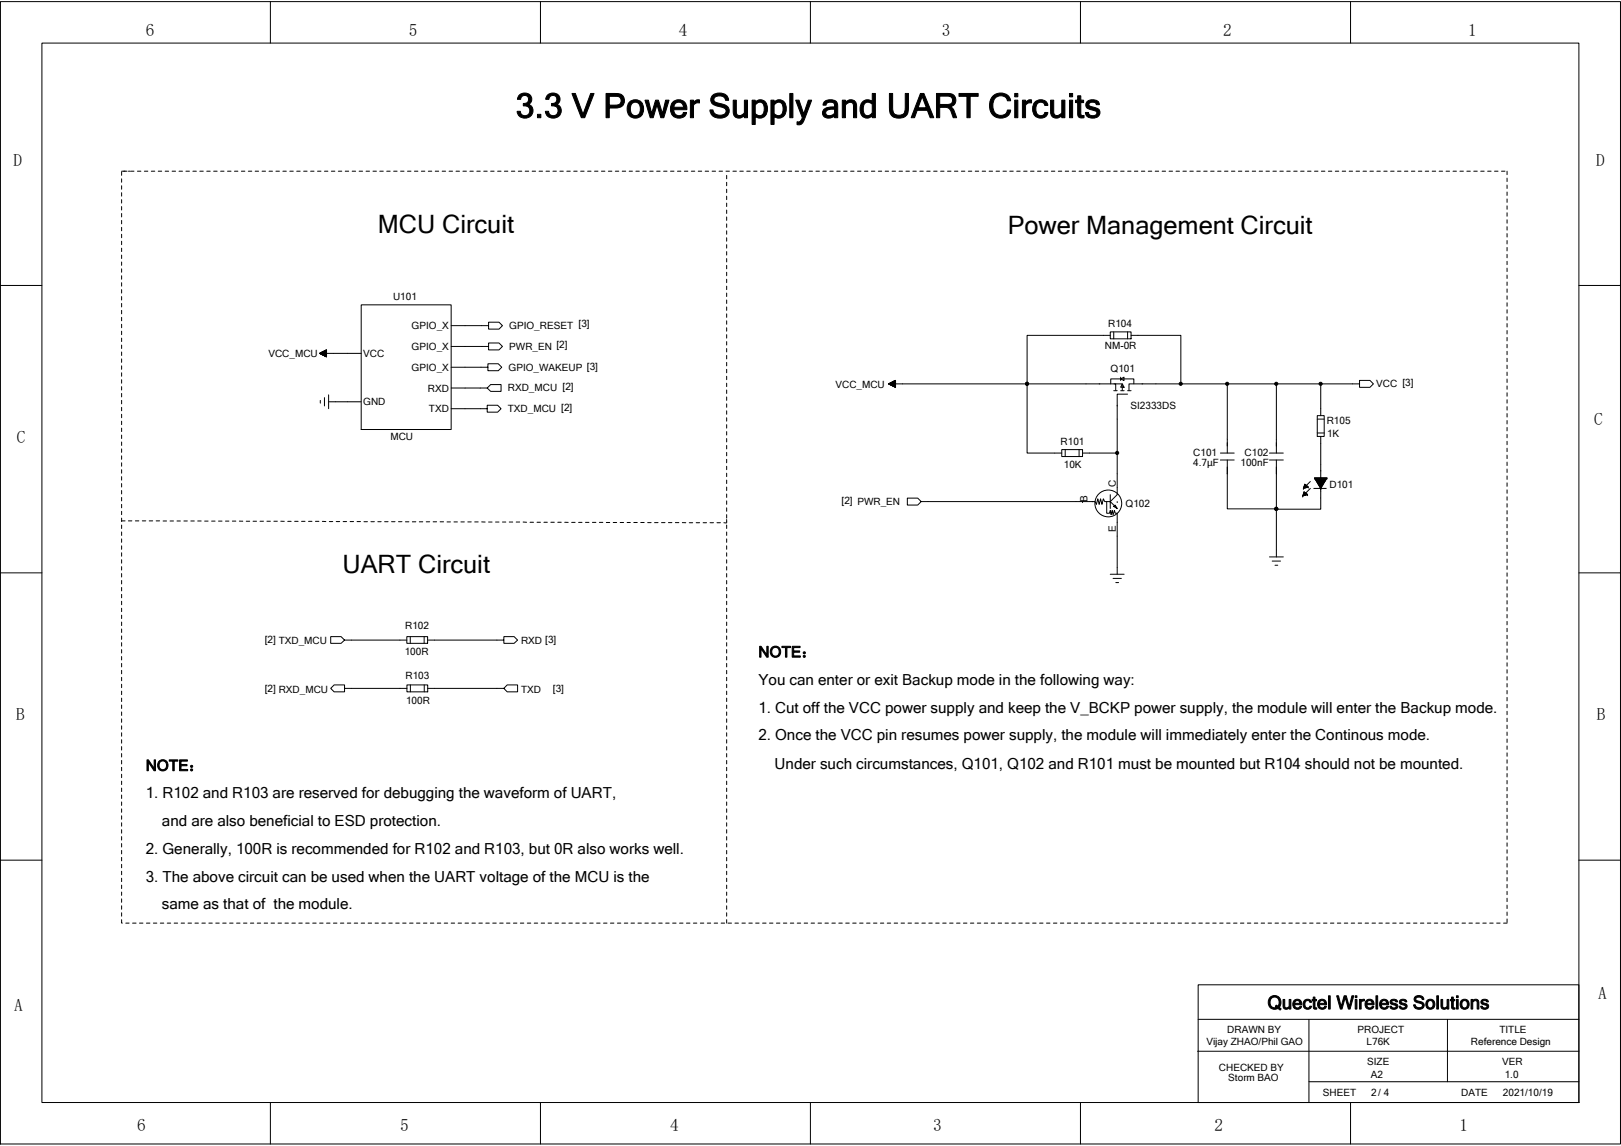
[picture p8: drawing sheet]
<svg xmlns="http://www.w3.org/2000/svg" width="297mm" height="210mm" viewBox="0 0 297 210" stroke-linecap="round" stroke-linejoin="round" font-family="sans-serif">
<g fill="none" stroke="#000" stroke-width=".18">
<path d="M.1 .3h296.8v209.3h-296.8zM7.7 7.9h281.6v194.1h-281.6zM49.5 .3v7.6M99 .3v7.6M148.5 .3v7.6M198 .3v7.6M247.5 .3v7.6M22.3 31.4h1M22.3 31.5v.6M22.3 32.8v.6M22.3 34v.7M22.3 35.3v.6"/>
<path d="M22.3 36.6v.6M22.3 37.8v.7M22.3 39.1v.7M23.5 31.4h.3M23.9 31.4h.7M25.2 31.4h.6M26.5 31.4h.6M27.7 31.4h.7M29 31.4h.6M30.3 31.4h.6M31.5 31.4h.7M32.8 31.4h.6"/>
<path d="M34.1 31.4h.6M35.3 31.4h.7M36.6 31.4h.7M37.9 31.4h.6M39.2 31.4h.6M40.4 31.4h.7M41.7 31.4h.6M43 31.4h.6M44.2 31.4h.7M45.5 31.4h.6M46.8 31.4h.6M48 31.4h.7"/>
<path d="M49.3 31.4h.6M50.6 31.4h.6M51.8 31.4h.7M53.1 31.4h.6M54.4 31.4h.6M55.6 31.4h.7M56.9 31.4h.6M58.2 31.4h.6M59.5 31.4h.6M60.7 31.4h.7M62 31.4h.6M63.3 31.4h.6"/>
<path d="M64.5 31.4h.7M65.8 31.4h.6M67.1 31.4h.6M68.3 31.4h.7M69.6 31.4h.6M70.9 31.4h.6M72.1 31.4h.7M73.4 31.4h.6M74.7 31.4h.6M75.9 31.4h.7M77.2 31.4h.6M78.5 31.4h.6"/>
<path d="M79.8 31.4h.6M81 31.4h.7M82.3 31.4h.6M83.6 31.4h.6M84.8 31.4h.7M86.1 31.4h.6M87.4 31.4h.6M88.6 31.4h.7M89.9 31.4h.6M91.2 31.4h.6M92.4 31.4h.7M93.7 31.4h.6"/>
<path d="M95 31.4h.6M96.2 31.4h.7M97.5 31.4h.6M98.8 31.4h.6M100.1 31.4h.6M101.3 31.4h.7M102.6 31.4h.6M103.9 31.4h.6M105.1 31.4h.7M106.4 31.4h.6M107.7 31.4h.6M108.9 31.4h.7"/>
<path d="M110.2 31.4h.6M111.5 31.4h.6M112.8 31.4h.6M114 31.4h.7M115.3 31.4h.6M116.5 31.4h.7M117.8 31.4h.6M119.1 31.4h.6M120.3 31.4h.7M121.6 31.4h.6M122.9 31.4h.6M124.1 31.4h.7"/>
<path d="M125.4 31.4h.6M126.7 31.4h.6M127.9 31.4h.7M129.2 31.4h.7M130.5 31.4h.6M131.8 31.4h.6M133 31.4h.7M133.2 32.1v.7M133.2 33.4v.6M133.2 34.7v.6M133.2 35.9v.7M133.2 37.2v.6"/>
<path d="M133.2 38.5v.6M133.2 39.8v.6M134.3 31.4h.6M135.6 31.4h.6M136.8 31.4h.7M138.1 31.4h.6M139.4 31.4h.6M140.6 31.4h.7M141.9 31.4h.6M143.2 31.4h.6M144.4 31.4h.7M145.7 31.4h.6"/>
<path d="M147 31.4h.6M148.2 31.4h.7M149.5 31.4h.7M150.8 31.4h.6M152.1 31.4h.6M153.3 31.4h.7M154.6 31.4h.6M155.9 31.4h.6M157.1 31.4h.7M158.4 31.4h.6M159.7 31.4h.6M160.9 31.4h.7"/>
<path d="M162.2 31.4h.6M163.5 31.4h.6M164.7 31.4h.7M166 31.4h.6M167.3 31.4h.6M168.5 31.4h.7M169.8 31.4h.7M171.1 31.4h.6M172.4 31.4h.6M173.6 31.4h.7M174.9 31.4h.6M176.2 31.4h.6"/>
<path d="M177.4 31.4h.7M178.7 31.4h.6M180 31.4h.6M181.2 31.4h.7M182.5 31.4h.7M183.8 31.4h.6M185 31.4h.7M186.3 31.4h.6M187.6 31.4h.6M188.8 31.4h.7M190.1 31.4h.7M191.4 31.4h.6"/>
<path d="M192.7 31.4h.6M193.9 31.4h.7M195.2 31.4h.6M196.5 31.4h.6M197.7 31.4h.7M199 31.4h.6M200.3 31.4h.6M201.5 31.4h.7M202.8 31.4h.7M204.1 31.4h.6M205.4 31.4h.6M206.6 31.4h.7"/>
<path d="M207.9 31.4h.6M209.1 31.4h.7M210.4 31.4h.6M211.7 31.4h.6M213 31.4h.6M214.2 31.4h.7M215.5 31.4h.6M216.8 31.4h.6M218 31.4h.7M219.3 31.4h.6M220.6 31.4h.6M221.8 31.4h.7"/>
<path d="M223.1 31.4h.6M224.4 31.4h.6M225.7 31.4h.6M226.9 31.4h.7M228.2 31.4h.6M229.5 31.4h.6M230.7 31.4h.6M232 31.4h.6M233.3 31.4h.6M234.5 31.4h.7M235.8 31.4h.6M237.1 31.4h.6"/>
<path d="M238.3 31.4h.7M239.6 31.4h.6M240.9 31.4h.6M242.1 31.4h.7M243.4 31.4h.6M244.7 31.4h.6M246 31.4h.6M247.2 31.4h.7M248.5 31.4h.6M249.8 31.4h.6M251 31.4h.7M252.3 31.4h.6"/>
<path d="M253.6 31.4h.6M254.8 31.4h.7M256.1 31.4h.6M257.4 31.4h.6M258.6 31.4h.7M259.9 31.4h.6M261.2 31.4h.6M262.4 31.4h.7M263.7 31.4h.6M265 31.4h.6M266.3 31.4h.6M267.5 31.4h.7"/>
<path d="M268.8 31.4h.6M270.1 31.4h.6M271.3 31.4h.7M272.6 31.4h.6M273.9 31.4h.6M275.1 31.4h.7M276.2 31.4v.6M276.2 32.6v.7M276.2 33.9v.6M276.2 35.2v.6M276.2 36.4v.7M276.2 37.7v.7"/>
<path d="M276.2 39v.6M.1 52.3h7.6M22.3 55.6v.6M22.3 56.9v.6M22.3 58.1v.7M22.3 59.4v.6M22.3 40.4v.6M22.3 41.7v.6M22.3 42.9v.7M22.3 44.2v.6M22.3 45.5v.6M22.3 46.7v.7"/>
<path d="M22.3 48v.6M22.3 49.3v.6M22.3 50.5v.7M22.3 51.8v.6M22.3 53.1v.6M22.3 54.3v.7M66.2 55.9h16.5v22.8h-16.5zM82.7 59.7h6.8v-.7h1.9l.7 .7-.7 .6h-1.9v-.6M133.2 41v.7M133.2 42.3v.6M133.2 43.6v.6M133.2 44.8v.7"/>
<path d="M133.2 46.1v.6M133.2 47.4v.6M133.2 48.6v.7M133.2 49.9v.6M133.2 51.2v.6M133.2 52.4v.7M133.2 53.7v.6M133.2 55v.6M133.2 56.2v.7M133.2 57.5v.6M133.2 58.8v.6M276.2 40.3v.6"/>
<path d="M276.2 41.5v.7M276.2 42.8v.6M276.2 44.1v.6M276.2 45.3v.7M276.2 46.6v.6M276.2 47.9v.6M276.2 49.1v.7M276.2 50.4v.6M276.2 51.7v.6M276.2 52.9v.7M276.2 54.2v.6M276.2 55.5v.6"/>
<path d="M276.2 56.7v.7M276.2 58v.7M276.2 59.3v.6M289.3 52.3h7.6M22.3 60.7v.6M22.3 62v.6M22.3 63.2v.7M22.3 64.5v.6M22.3 65.8v.6M22.3 67v.7M22.3 68.3v.6M22.3 69.6v.6"/>
<path d="M22.3 70.8v.7M22.3 72.1v.6M22.3 73.4v.6M22.3 74.6v.7M22.3 75.9v.6M22.3 77.2v.6M22.3 78.4v.7M22.3 79.7v.6M58.6 64.7l1.2 .1M58.6 64.7v.1M58.7 73.4v.5M58.7 64.6v.3h1.1"/>
<path d="M58.8 64.6v.3h1M58.9 64.6h.9M58.9 64.6v.3M58.9 65h.9M59 64.5v.5M59.1 64.5v.5M59.1 65h.7M59.2 64.5v.5M59.2 64.5h.6M59.2 64.4v.7M59.2 64.4v.7h.6M59.3 64.4h.5"/>
<path d="M59.3 64.3v.9h.5M59.4 64.3h.4M59.4 64.3v.9M59.5 72.9v1.5M59.5 64.3v.9M59.6 64.2v1.1M59.7 64.2v1.1h.1M59.7 64.2h.1M59.7 64.2v1.1M59.8 64.1v1.3v-1.3M59.8 64.7h-1.1v.1M59.8 64.6h-1v.3"/>
<path d="M59.8 64.5h-.8l-.1 .5M59.8 64.5h-.7l-.1 .5h.8M59.8 64.3h-.3v.9l.3 .1M59.8 64.2h-.2v1.1M60.2 72.3v2.6M60.2 73.6h6M66.2 64.7h-7.6l1.2 .7v-1.3l-1.2 .6h1.2M82.7 63.5h6.8v-.7h1.9l.7 .7-.7 .6h-1.9v-.6M82.7 74.9h6.6v-.6h1.9l.6 .6-.6 .6h-1.9v-.6M82.7 67.3h6.7v-.6h1.9l.6 .6-.6 .6h-1.9v-.6M89.3 71.1l.6-.6h1.9v1.2h-1.9l-.6-.6h-6.6M133.2 60v.7"/>
<path d="M133.2 61.3v.7M133.2 62.6v.6M133.2 63.9v.6M133.2 65.1v.7M133.2 66.4v.6M133.2 67.7v.6M133.2 68.9v.7M133.2 70.2v.6M133.2 71.5v.6M133.2 72.7v.7M133.2 74v.6M133.2 75.3v.6"/>
<path d="M133.2 76.5v.7M133.2 77.8v.6M133.2 79.1v.6M162.9 70.3v.1M162.9 70.3l1.2 .1M163 70.4h1.1M163.1 70.2v.3h1M163.1 70.2h1M163.2 70.2v.3M163.2 70.5h.9M163.3 70.1v.5M163.3 70.1v.5h.8"/>
<path d="M163.3 70.1h.8M163.4 70.1v.5M163.4 70v.6h.7M163.4 70h.7M163.5 70v.7M163.6 70v.7M163.7 69.9v.9M163.8 69.9v.9M163.8 69.8v1M163.9 69.8v1.1h.2M164 69.8h.1M164 69.7v1.2"/>
<path d="M164.1 69.7l-.1 1.3zM164.1 69.8h-.3l.1 1.1M164.1 69.9h-.4v.9h.4M164.1 69.9h-.5v.8h.5M164.1 70h-.6v.7h.6M164.1 70.1h-.9v.4M164.1 70.2h-1.1v.2M164.1 70.3h-1.2l.1 .1M188.2 70.3v12.7h6.4M188.2 70.3h-25.4l1.3 .7v-1.3l-1.3 .6h1.3M188.2 70.3h13.3M201.4 70.3h3v1.2"/>
<path d="M203.5 61.4h-15.3v8.9M203.5 60.8h3.8v1.3h-3.8zM203.5 70.3v-.9h4.3v.9M204.1 60.8v1.3M204.1 71.6h.6M204.1 70.3h1.6v1.2M204.7 74.3v8.7h-6.3M205.4 69.4l.6-.3v.6zM205.4 69.1v.6M205.4 71.6h.6M206 71h-.6l.3-.7 .3 .7M206.6 72.2h-1.9v2.2"/>
<path d="M206.6 71.6h.7M206.6 60.8v1.3M207.3 61.4h9.1v8.9M209.4 70.3h-2.5v1.2M224.9 70.3v12.7M233.9 70.3h8.1v5.9M233.9 70.3h-24.6M233.9 70.3v10.2M241.4 76.2h1.3v3.8h-1.3zM241.4 79.3h1.3M241.4 76.8h1.3M242 80v13.3l-8.1-.1v8.8"/>
<path d="M242 70.3h7.1v-.6h1.9l.7 .6-.7 .7h-1.9v-.7M276.2 60.6v.6M276.2 61.8v.7M276.2 63.1v.6M276.2 64.4v.6M276.2 65.6v.7M276.2 66.9v.6M276.2 68.2v.6M276.2 69.4v.7M276.2 70.7v.6M276.2 72v.6M276.2 73.2v.7"/>
<path d="M276.2 74.5v.6M276.2 75.8v.6M276.2 77v.7M276.2 78.3v.7M276.2 79.6v.6M22.3 81v.6M22.3 82.3v.6M22.3 83.5v.7M22.3 84.8v.6M22.3 86.1v.6M22.3 87.3v.7M22.3 88.6v.6"/>
<path d="M22.3 89.9v.6M22.3 91.1v.7M22.3 92.4v.6M22.3 93.7v.6M22.3 94.9v.7M22.3 96.2v.6M22.3 97.5v.6M22.3 98.7v.7M22.3 95.4h.6M23.5 95.4h.7M24.8 95.4h.6M26.1 95.4h.6"/>
<path d="M27.3 95.4h.7M28.6 95.4h.6M29.9 95.5h.6M31.2 95.5h.6M32.4 95.5h.7M33.7 95.5h.6M35 95.5h.6M36.2 95.5h.7M37.5 95.5h.6M38.8 95.5h.6M40 95.5h.7M41.3 95.5h.6"/>
<path d="M42.6 95.5h.6M43.9 95.5h.6M45.1 95.5h.7M46.4 95.5h.6M47.6 95.5h.7M48.9 95.5h.6M50.2 95.5h.6M51.5 95.5h.6M52.7 95.5h.7M54 95.5h.6M55.3 95.5h.6M56.5 95.5h.7"/>
<path d="M57.8 95.5h.6M59.1 95.5l.6 .1M60.3 95.6h.7M61.6 95.6h.6M62.9 95.6h.6M64.2 95.6h.6M65.4 95.6h.7M66.7 95.6h.6M68 95.6h.6M69.2 95.6h.6M70.5 95.6h.6M71.8 95.6h.6"/>
<path d="M73 95.6h.7M74.3 95.6h.6M75.6 95.6h.6M76.8 95.6h.7M78.1 95.6h.6M79.4 95.6h.6M80.6 95.6h.7M81.9 95.6h.6M83.2 95.6h.6M84.5 95.6h.6M85.7 95.6h.7M87 95.6h.6"/>
<path d="M88.3 95.6l.6 .1M89.5 95.7h.7M90.8 95.7h.6M92.1 95.7h.6M93.3 95.7h.7M94.6 95.7h.6M95.9 95.7h.6M97.1 95.7h.7M98.4 95.7h.6M99.7 95.7h.6M100.9 95.7h.7M102.2 95.7h.6"/>
<path d="M103.5 95.7h.6M104.8 95.7h.6M106 95.7h.7M107.3 95.7h.6M108.6 95.7h.6M109.8 95.7h.7M111.1 95.7h.6M112.4 95.7h.6M113.6 95.7h.7M114.9 95.7h.6M116.1 95.7h.7M117.4 95.7h.6"/>
<path d="M118.7 95.8h.6M119.9 95.8h.7M121.2 95.8h.7M122.5 95.8h.6M123.8 95.8h.6M125 95.8h.7M126.3 95.8h.6M127.6 95.8h.6M128.8 95.8h.7M130.1 95.8h.6M131.4 95.8h.6M132.6 95.8h.4"/>
<path d="M133.2 80.3v.7M133.2 81.6v.7M133.2 82.9v.6M133.2 84.2v.6M133.2 85.4v.7M133.2 86.7v.6M133.2 88v.6M133.2 89.2v.7M133.2 90.5v.6M133.2 91.8v.6M133.2 93v.7M133.2 94.3v.6"/>
<path d="M133.2 95.2v.6M133.2 96.2v.6M133.2 97.5v.6M133.2 98.7v.7M194.6 82.4h3.8v1.3h-3.8zM195.2 82.4v1.3M197.1 89.4h.1M197.7 82.4v1.3M198.4 91.9h.1M200.1 91.9h.6l.2 .5 .3-1 .2 1 .3-1 .2 1 .3-1 .2 .5h1.1M200.3 91.9h-31.5l-.6 .6h-1.9v-1.2h1.9l.6 .6M202.8 91.9v2.1h.5l.2-.5 .1 .8 .2-.8 .2 .7"/>
<path d="M203.5 91.9l1.2 1.3M203.5 91.9h.1M203.5 90.6v2.6M204.3 92.5l.4 .7-.6-.4zM204.7 91.9h.1M204.7 89.4h.1M204.7 94h-.3l-.2-.5-.2 .8M204.7 94.1v11.1M204.7 83v7.6l-1.2 1.3M223.6 83h2.6M223.6 84.3h2.6M224.9 84.3v8.9h9"/>
<path d="M232.6 83h2.6M232.6 84.3h2.6M233.9 80.5v2.5M233.9 84.3v2.5M233.9 93.2h.1M233.9 86.8v6.4M238.7 90.9h.1M238.8 90.6h.8M238.8 89.5h.1M238.9 90.4h.4M238.9 89.4h.4M238.9 90.3h.2"/>
<path d="M238.9 89.2h.8M239 90.1h.1M239 90.1v.7M239 90.1l.6 .5-.9 .3zM239 89h.4M239.1 88.9h.1M239.1 90.2v.6M239.1 88.7h.1M239.1 88.7v.7M239.2 90.3v.4l-.4 .1M239.2 88.8v.6M239.3 90.4v.3"/>
<path d="M239.3 88.9v.4M239.5 90.7v-.2h-.7v.3M239.5 89v.3M239.6 90.6h.1M239.6 89.3v-.2h-.6v.3M239.7 89.2h.1M240.1 89.5l-1.3 1.3M240.1 88.2l-1.3 1.3 .3-.8 .6 .5-.9 .3M240.7 89.5h2.3M240.9 87.6h.1M240.9 87.6h2.3M240.9 87.7h2.2"/>
<path d="M241 87.6v.2h2M241.1 88h1.8M241.1 87.6v.4M241.2 88.1h1.6M241.3 87.6v.6h1.5v-.6M241.3 88.3h1.4M241.4 87.6v.9M241.4 88.5h1.2M241.5 88.6h1M241.5 87.6v1M241.6 88.7h.9M241.6 87.6v1.3h.8v-1.3"/>
<path d="M241.7 89h.6M241.8 87.6v1.5M241.8 89.1h.4M241.9 87.6v1.7M241.9 89.4h.2M242 87.6h1.2l-1.2 1.9zM242 89.5h.1M242.1 87.6l.1 1.6h-.4M242.3 87.6v1.4M242.5 87.6v1M242.7 87.6v.8M242.9 87.6v.4"/>
<path d="M243 87.6v.2M243.2 87.6h.1M276.2 80.9v.6M276.2 82.1v.7M276.2 83.4v.6M276.2 84.7v.6M276.2 85.9v.7M276.2 87.2v.6M276.2 88.5v.6M276.2 89.7v.7M276.2 91v.7M276.2 92.3v.6"/>
<path d="M276.2 93.6v.6M276.2 94.8v.6M276.2 96.1v.6M276.2 97.3v.7M276.2 98.6v.7M276.2 99.9v.6M.1 105h7.6M22.3 100v.6M22.3 101.3v.6M22.3 102.6v.6M22.3 103.8v.7M22.3 105.1v.6"/>
<path d="M22.3 106.4v.6M22.3 107.6v.7M22.3 108.9v.6M22.3 110.2v.6M22.3 111.4v.7M22.3 112.7v.6M22.3 114v.6M22.3 115.3v.6M22.3 116.5v.7M22.3 117.8v.6M22.3 119v.7M74.5 116.6h3.9v1.3h-3.9z"/>
<path d="M74.5 117.3h-11.4l-.6 .6h-1.9v-1.3h1.9l.6 .7M75.2 116.6v1.3M77.7 116.6v1.3M78.4 117.3h13.9v-.7h1.9l.6 .7-.6 .6h-1.9v-.6M133.2 100v.6M133.2 101.3v.6M133.2 102.6v.6M133.2 103.8v.7M133.2 105.1v.6M133.2 106.4v.6M133.2 107.6v.7M133.2 108.9v.6"/>
<path d="M133.2 110.2v.6M133.2 111.4v.7M133.2 112.7v.6M133.2 114v.6M133.2 115.3v.6M133.2 116.5v.7M133.2 117.8v.6M133.2 119v.7M203.5 105.2h2.5M204 106h1.5M204.5 106.7h.5M232.6 102h2.6"/>
<path d="M233.1 102.8h1.6M233.6 103.6h.5M276.2 101.2v.6M276.2 102.4v.7M276.2 103.7v.6M276.2 105v.6M276.2 106.2v.7M276.2 107.5v.6M276.2 108.8v.6M276.2 110v.7M276.2 111.3v.7M276.2 112.6v.6"/>
<path d="M276.2 113.9v.6M276.2 115.1v.7M276.2 116.4v.6M276.2 117.6v.7M276.2 118.9v.6M289.3 105h7.6M22.3 120.3v.6M22.3 121.6v.6M22.3 122.8v.7M22.3 124.1v.6M22.3 125.4v.6M22.3 126.6v.7"/>
<path d="M22.3 127.9v.6M22.3 129.2v.6M22.3 130.5v.6M22.3 131.7v.7M22.3 133v.6M22.3 134.3v.6M22.3 135.5v.7M22.3 136.8v.6M22.3 138.1v.6M22.3 139.3v.7M74.6 125.5h3.8v1.3h-3.8zM74.6 126.1h-11.5v-.6h-1.9l-.6 .6 .6 .7h1.9v-.7"/>
<path d="M75.2 125.5v1.3M77.7 125.5v1.3M78.4 126.1h13.9l.6 .7h1.9v-1.3h-1.9l-.6 .6M133.2 120.3v.6M133.2 121.6v.6M133.2 122.8v.7M133.2 124.1v.6M133.2 125.4v.6M133.2 126.6v.7M133.2 127.9v.6M133.2 129.2v.6M133.2 130.5v.6"/>
<path d="M133.2 131.7v.7M133.2 133v.6M133.2 134.3v.6M133.2 135.5v.7M133.2 136.8v.6M133.2 138.1v.6M133.2 139.3v.7M276.2 120.2v.6M276.2 121.4v.7M276.2 122.7v.6M276.2 124v.6M276.2 125.2v.7"/>
<path d="M276.2 126.5v.6M276.2 127.8v.6M276.2 129.1v.6M276.2 130.3v.7M276.2 131.6v.6M276.2 132.9v.6M276.2 134.1v.7M276.2 135.4v.6M276.2 136.7v.6M276.2 137.9v.7M276.2 139.2v.6M.1 157.6h7.6"/>
<path d="M22.3 140.6v.6M22.3 141.9v.6M22.3 143.1v.7M22.3 144.4v.6M22.3 145.7v.6M22.3 146.9v.7M22.3 148.2v.6M22.3 149.5v.6M22.3 150.7v.7M22.3 152v.7M22.3 153.3v.6M22.3 154.6v.6"/>
<path d="M22.3 155.8v.7M22.3 157.1v.6M22.3 158.4v.6M22.3 159.6v.7M133.2 140.6v.6M133.2 141.9v.6M133.2 143.1v.7M133.2 144.4v.6M133.2 145.7v.6M133.2 146.9v.7M133.2 148.2v.6M133.2 149.5v.6"/>
<path d="M133.2 150.7v.7M133.2 152v.7M133.2 153.3v.6M133.2 154.6v.6M133.2 155.8v.7M133.2 157.1v.6M133.2 158.4v.6M133.2 159.6v.7M276.2 140.5v.6M276.2 141.7v.7M276.2 143v.6M276.2 144.3v.6"/>
<path d="M276.2 145.5v.7M276.2 146.8v.6M276.2 148.1v.6M276.2 149.4v.6M276.2 150.6v.7M276.2 151.9v.6M276.2 153.2v.6M276.2 154.4v.7M276.2 155.7v.6M276.2 157v.6M276.2 158.2v.7M276.2 159.5v.6"/>
<path d="M289.3 157.6h7.6M22.3 160.9v.6M22.3 162.2v.6M22.3 163.4v.7M22.3 164.7v.6M22.3 166v.6M22.3 167.2v.7M22.3 168.5v.6h.1M23 169.1h.7M24.3 169.1h.6M25.6 169.1h.6M26.8 169.1h.7"/>
<path d="M28.1 169.1h.6M29.4 169.1h.6M30.6 169.1h.7M31.9 169.1h.7M33.2 169.1h.6M34.5 169.1h.6M35.7 169.1h.7M37 169.1h.6M38.3 169.1h.6M39.5 169.1h.7M40.8 169.1h.6M42.1 169.1h.6"/>
<path d="M43.3 169.1h.7M44.6 169.1h.7M45.9 169.1h.6M47.1 169.1h.7M48.4 169.1h.6M49.7 169.1h.6M50.9 169.1h.7M52.2 169.1h.6M53.5 169.1h.6M54.8 169.1h.6M56 169.1h.7M57.3 169.1h.6"/>
<path d="M58.6 169.1h.6M59.8 169.1h.7M61.1 169.1h.6M62.4 169.1h.6M63.6 169.1h.7M64.9 169.1h.6M66.2 169.1h.6M67.5 169.1h.6M68.7 169.1h.6M70 169.1h.6M71.2 169.1h.7M72.5 169.1h.6"/>
<path d="M73.8 169.1h.6M75.1 169.1h.6M76.3 169.1h.7M77.6 169.1h.6M78.9 169.1h.6M80.1 169.1h.7M81.4 169.1h.6M82.7 169.1h.6M83.9 169.1h.7M85.2 169.1h.6M86.5 169.1h.6M87.8 169.1h.6"/>
<path d="M89 169.1h.7M90.3 169.1h.6M91.6 169.1h.6M92.8 169.1h.6M94.1 169.1h.6M95.4 169.1h.6M96.6 169.1h.7M97.9 169.1h.6M99.2 169.1h.6M100.4 169.1h.7M101.7 169.1h.6M103 169.1h.6"/>
<path d="M104.2 169.1h.7M105.5 169.1h.6M106.8 169.1h.6M108.1 169.1h.6M109.3 169.1h.7M110.6 169.1h.6M111.9 169.1h.6M113.1 169.1h.7M114.4 169.1h.6M115.6 169.1h.7M116.9 169.1h.6M118.2 169.1h.6"/>
<path d="M119.4 169.1h.7M120.7 169.1h.6M122 169.1h.6M123.3 169.1h.6M124.5 169.1h.7M125.8 169.1h.6M127.1 169.1h.6M128.3 169.1h.7M129.6 169.1h.6M130.9 169.1h.6M132.1 169.1h.7M133.2 160.9v.6"/>
<path d="M133.2 162.2v.6M133.2 163.4v.7M133.2 164.7v.6M133.2 166v.6M133.2 167.2v.7M133.2 168.5v.6M133.4 169.1h.6M134.7 169.1h.6M136 169.1h.6M137.2 169.1h.7M138.5 169.1h.6M139.7 169.1h.7"/>
<path d="M141 169.1h.6M142.3 169.1h.6M143.5 169.1h.7M144.8 169.1h.7M146.1 169.1h.6M147.4 169.1h.6M148.6 169.1h.7M149.9 169.1h.6M151.2 169.1h.6M152.4 169.1h.7M153.7 169.1h.6M155 169.1h.6"/>
<path d="M156.2 169.1h.7M157.5 169.1h.7M158.8 169.1h.6M160.1 169.1h.6M161.3 169.1h.6M162.6 169.1h.6M163.8 169.1h.7M165.1 169.1h.7M166.4 169.1h.6M167.7 169.1h.6M168.9 169.1h.7M170.2 169.1h.6"/>
<path d="M171.5 169.1h.6M172.7 169.1h.7M174 169.1h.6M175.3 169.1h.6M176.5 169.1h.7M177.8 169.1h.7M179.1 169.1h.6M180.4 169.1h.6M181.6 169.1h.7M182.9 169.1h.6M184.2 169.1h.6M185.4 169.1h.7"/>
<path d="M186.7 169.1h.6M188 169.1h.6M189.2 169.1h.7M190.5 169.1h.6M191.8 169.1h.6M193 169.1h.7M194.3 169.1h.6M195.6 169.1h.6M196.8 169.1h.7M198.1 169.1h.7M199.4 169.1h.6M200.7 169.1h.6"/>
<path d="M201.9 169.1h.7M203.2 169.1h.6M204.5 169.1h.6M205.7 169.1h.7M207 169.1h.6M208.3 169.1h.6M209.5 169.1h.7M210.8 169.1h.6M212.1 169.1h.6M213.3 169.1h.7M214.6 169.1h.6M215.9 169.1h.6"/>
<path d="M217.1 169.1h.7M218.4 169.1h.7M219.7 169.1h.6M221 169.1h.6M222.2 169.1h.7M223.5 169.1h.6M224.8 169.1h.6M226 169.1h.7M227.3 169.1h.6M228.6 169.1h.6M229.8 169.1h.7M231.1 169.1h.6"/>
<path d="M232.4 169.1h.6M233.6 169.1h.7M234.9 169.1h.6M236.2 169.1h.6M237.4 169.1h.7M238.7 169.1h.6M240 169.1h.6M241.3 169.1h.6M242.5 169.1h.7M243.8 169.1h.6M245.1 169.1h.6M246.3 169.1h.7"/>
<path d="M247.6 169.1h.6M248.9 169.1h.6M250.1 169.1h.7M251.4 169.1h.6M252.7 169.1h.6M253.9 169.1h.7M255.2 169.1h.6M256.5 169.1h.6M257.7 169.1h.7M259 169.1h.6M260.3 169.1h.6M261.6 169.1h.6"/>
<path d="M262.8 169.1h.7M264.1 169.1h.6M265.4 169.1h.6M266.6 169.1h.7M267.9 169.1h.6M269.2 169.1h.6M270.4 169.1h.7M271.7 169.1h.6M273 169.1h.6M274.3 169.1h.6M275.5 169.1h.7M276.2 160.8v.6"/>
<path d="M276.2 162.1v.6M276.2 163.3v.6M276.2 164.6v.6M276.2 165.8v.7M276.2 167.1v.6M276.2 168.4v.6M219.4 192.6h69.9M219.6 180.4h69.7v21.6h-69.7zM219.6 186.8h69.7M239.9 198.2h49.4M239.9 186.8v15.2M265.2 186.8v11.4"/>
<path d="M49.5 202v7.6M99 202v7.6M148.5 202v7.6M198 202v7.6M247.5 202v7.6"/>
<circle cx="203.1" cy="92.2" r="2.46"/>
</g>
<g fill="#000" stroke="#000" stroke-width=".18">
<circle cx="188.2" cy="70.3" r=".29"/>
<circle cx="216.4" cy="70.3" r=".29"/>
<circle cx="224.9" cy="70.3" r=".29"/>
<circle cx="233.9" cy="70.3" r=".29"/>
<circle cx="242" cy="70.3" r=".29"/>
<circle cx="204.7" cy="83" r=".29"/>
<circle cx="233.9" cy="93.2" r=".3"/>
</g>
<text font-size="6.2" x="94.5" y="21.6">3.3 V Power Supply and UART Circuits</text>
<g font-size="4.6">
<text x="69.2" y="42.7">MCU Circuit</text>
<text x="184.7" y="42.8">Power Management Circuit</text>
<text x="62.8" y="105">UART Circuit</text>
</g>
<text font-size="3.4" x="232.2" y="184.9">Quectel Wireless Solutions</text>
<g font-size="3.2">
<text x="26.7" y="6.6">6</text>
<text x="74.9" y="6.6">5</text>
<text x="124.4" y="6.6">4</text>
<text x="172.6" y="6.6">3</text>
<text x="224.1" y="6.6">2</text>
<text x="269" y="6.6">1</text>
<text x="2.5" y="30.5">D</text>
<text x="292.5" y="30.4">D</text>
<text x="292.1" y="77.8">C</text>
<text x="3.1" y="81.1">C</text>
<text x="3" y="131.8">B</text>
<text x="292.6" y="131.8">B</text>
<text x="2.6" y="185.3">A</text>
<text x="292.9" y="183.1">A</text>
<text x="25.1" y="207.3">6</text>
<text x="73.3" y="207.3">5</text>
<text x="122.8" y="207.3">4</text>
<text x="171" y="207.3">3</text>
<text x="222.5" y="207.3">2</text>
<text x="267.5" y="207.3">1</text>
</g>
<g font-size="2.8">
<text x="139" y="120.4">NOTE：</text>
<text x="139" y="125.5">You can enter or exit Backup mode in the following way:</text>
<text x="139" y="130.6">1. Cut off the VCC power supply and keep the V_BCKP power supply, the module will enter the Backup mode.</text>
<text x="139" y="135.7">2. Once the VCC pin resumes power supply, the module will immediately enter the Continous mode.</text>
<text x="26.7" y="141.2">NOTE：</text>
<text x="141.9" y="141">Under such circumstances, Q101, Q102 and R101 must be mounted but R104 should not be mounted.</text>
<text x="26.7" y="146.3">1. R102 and R103 are reserved for debugging the waveform of UART,</text>
<text x="29.7" y="151.4">and are also beneficial to ESD protection.</text>
<text x="26.7" y="156.5">2. Generally, 100R is recommended for R102 and R103, but 0R also works well.</text>
<text x="26.7" y="161.5">3. The above circuit can be used when the UART voltage of the MCU is the</text>
<text x="29.7" y="166.6">same as that of the module.</text>
</g>
<g font-size="1.8">
<text x="72" y="55">U101</text>
<text x="203.1" y="60">R104</text>
<text x="49.2" y="65.4">VCC_MCU</text>
<text x="66.6" y="65.4">VCC</text>
<text x="75.4" y="64.1">GPIO_X</text>
<text x="75.4" y="60.3">GPIO_X</text>
<text x="93.3" y="64.1">PWR_EN [2]</text>
<text x="93.3" y="60.3">GPIO_RESET [3]</text>
<text x="202.5" y="64">NM-0R</text>
<text x="75.4" y="67.9">GPIO_X</text>
<text x="78.4" y="71.8">RXD</text>
<text x="93.1" y="71.7">RXD_MCU [2]</text>
<text x="93.2" y="67.9">GPIO_WAKEUP [3]</text>
<text x="153.1" y="71.1">VCC_MCU</text>
<text x="203.5" y="68.1">Q101</text>
<text x="252.2" y="71">VCC [3]</text>
<text x="66.6" y="74.3">GND</text>
<text x="78.6" y="75.5">TXD</text>
<text x="93.1" y="75.5">TXD_MCU [2]</text>
<text x="207.2" y="75">SI2333DS</text>
<text x="243.1" y="77.7">R105</text>
<text x="71.5" y="80.6">MCU</text>
<text x="194.3" y="81.4">R101</text>
<text x="218.7" y="83.5">C101</text>
<text x="228.1" y="83.5">C102</text>
<text x="243.2" y="80.1">1K</text>
<text x="194.9" y="85.8">10K</text>
<text x="204.5" y="89.2" transform="rotate(-90 204.5 89.2)">C</text>
<text x="218.7" y="85.4">4.7μF</text>
<text x="227.3" y="85.4">100nF</text>
<text x="243.6" y="89.4">D101</text>
<text x="154.2" y="92.3">[2] PWR_EN</text>
<text x="199.3" y="92" transform="rotate(-90 199.3 92)">B</text>
<text x="206.3" y="93">Q102</text>
<text x="204.5" y="97.5" transform="rotate(-90 204.5 97.5)">E</text>
<text x="48.5" y="117.9">[2] TXD_MCU</text>
<text x="74.2" y="120">100R</text>
<text x="74.2" y="115.3">R102</text>
<text x="95.5" y="118">RXD [3]</text>
<text x="74.3" y="124.5">R103</text>
<text x="48.5" y="126.7">[2] RXD_MCU</text>
<text x="74.4" y="129.1">100R</text>
<text x="95.5" y="126.9">TXD</text>
<text x="101.3" y="126.7">[3]</text>
<text x="221.1" y="191.5">Vijay ZHAO/Phil GAO</text>
<text x="224.9" y="189.3">DRAWN BY</text>
<text x="248.7" y="189.3">PROJECT</text>
<text x="250.4" y="191.5">L76K</text>
<text x="269.5" y="191.5">Reference Design</text>
<text x="274.8" y="189.3">TITLE</text>
<text x="223.4" y="196.2">CHECKED BY</text>
<text x="250.5" y="195.2">SIZE</text>
<text x="251.2" y="197.5">A2</text>
<text x="275.3" y="195.2">VER</text>
<text x="275.7" y="197.5">1.0</text>
<text x="225.1" y="198.1">Storm BAO</text>
<text x="242.4" y="200.7">SHEET</text>
<text x="251.3" y="200.7">2/ 4</text>
<text x="267.8" y="200.7">DATE</text>
<text x="275.4" y="200.7">2021/10/19</text>
</g>
</svg>
